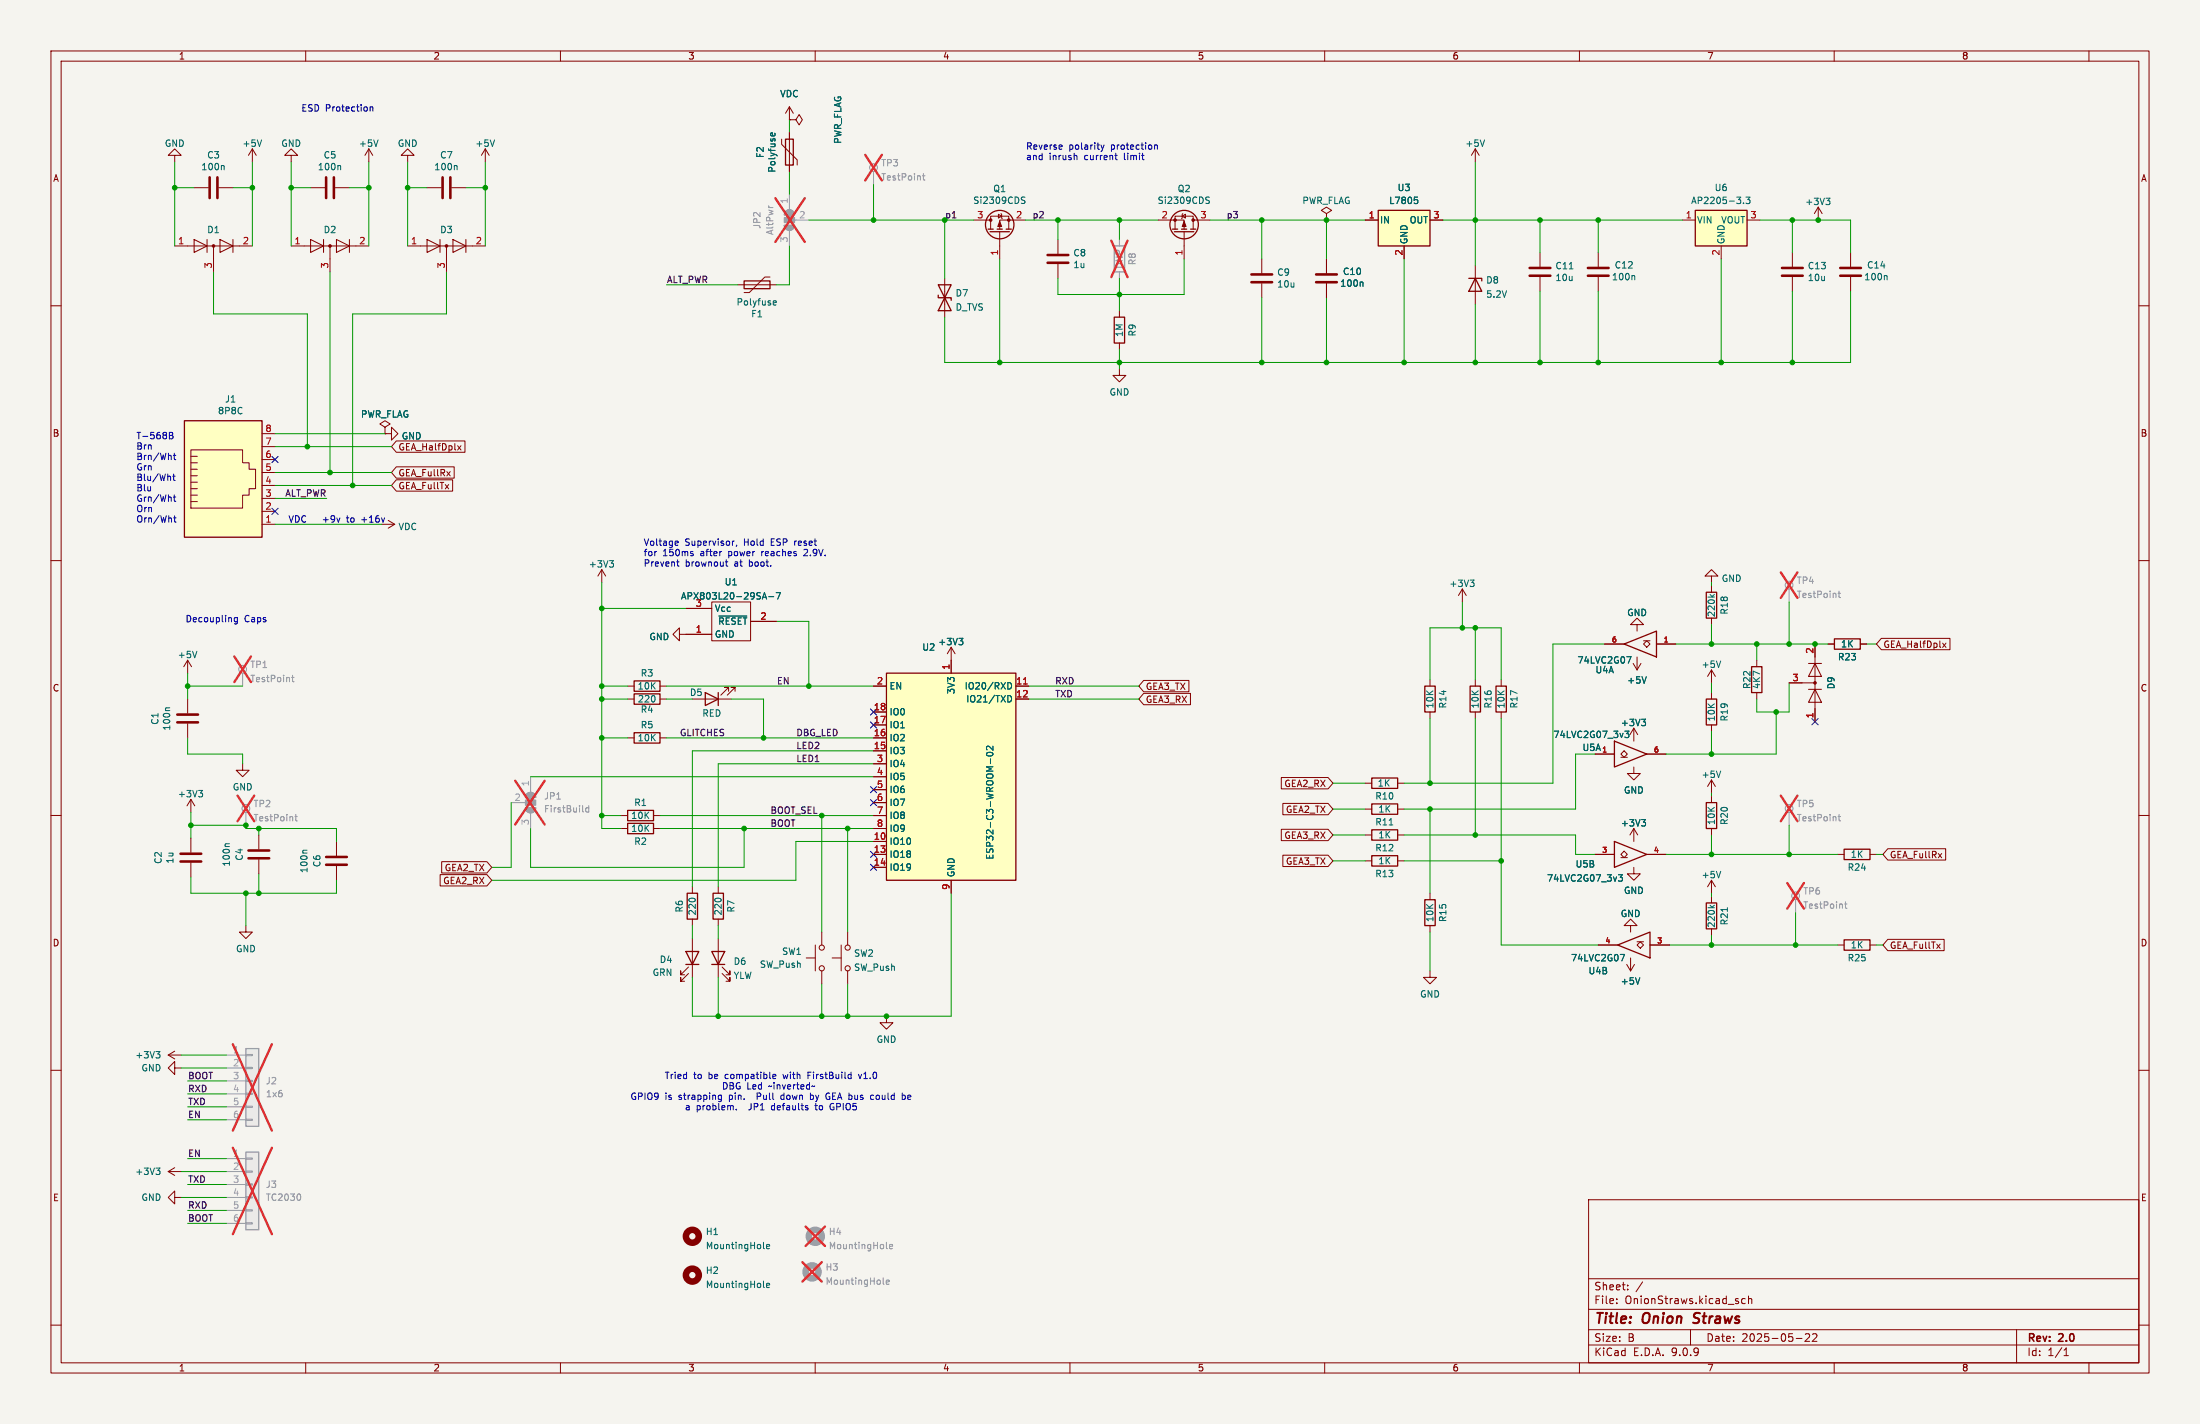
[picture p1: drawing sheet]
<svg xmlns="http://www.w3.org/2000/svg" width="432mm" height="279mm" viewBox="0 0 432 279" stroke-linecap="round" stroke-linejoin="round" font-family="sans-serif">
<path d="M0 0h431.8v279.4h-431.8z" fill="#f5f4ef" stroke="#f5f4ef" stroke-width=".2"/>
<g fill="none" stroke="#840000" stroke-width=".2">
<path d="M10 10h411.8v259.4h-411.8zM12 12h407.8v255.4h-407.8zM60 10v2M110 10v2M160 10v2M210 10v2M260 10v2M310 10v2M360 10v2M410 10v2M34.3 30.5h1.3l-1.3-1.3-1.3 1.3h1.3v1.3M38.1 36.8h2.8"/>
<path d="M42.9 36.8h2.8M49.5 29.2l-.7 1.3M49.5 29.2l.8 1.3M49.5 29.2v2.6M57.1 30.5h1.3l-1.3-1.3-1.2 1.3h1.2v1.3M61 36.8h2.8M65.8 36.8h2.8M72.4 29.2l-.8 1.3M72.4 29.2l.8 1.3M72.4 29.2v2.6M80 30.5h1.3l-1.3-1.3-1.3 1.3h1.3v1.3M83.8 36.8h2.8"/>
<path d="M88.6 36.8h2.8M95.2 29.2l-.7 1.3M95.2 29.2l.8 1.3M95.2 29.2v2.6M34.3 48.3h15.2M38.1 47l2.5 1.3-2.5 1.2zM40.6 47v2.5M41.9 48.3v5M43.2 47l2.5 1.3-2.5 1.2zM45.7 47v2.5M57.1 48.3h15.3M61 47l2.5 1.3-2.5 1.2z"/>
<path d="M63.5 47v2.5M64.8 48.3v5M66 47l2.6 1.3-2.6 1.2zM68.6 47v2.5M80 48.3h15.2M83.8 47l2.6 1.3-2.6 1.2zM86.4 47v2.5M87.6 48.3v5M88.9 47l2.5 1.3-2.5 1.2zM91.4 47v2.5M10 60h2M419.8 60h2"/>
<path d="M75.6 85.1h1.2v-1.3l1.3 1.3-1.3 1.3v-1.3M75.6 83.8l1-.6-1-.6-1.1 .6 1.1 .6v1.3M75.6 85.1h.1M10 110h2M74.9 102.9h2.6M76.2 102.1l1.3 .8M77.5 102.9l-1.3 .7M419.8 110h2M10 160h2M37.5 156.8v2.6M37.5 156.8l-.8 1.3M37.5 156.8l.7 1.3"/>
<path d="M419.8 160h2M37.5 164.5v2.8M37.5 169.3v2.8M50.8 163.8v2.8M50.8 168.7v2.8M66 165.1v2.8M66 169.9v2.8M10 210h2M419.8 210h2M311.8 235.4h108v32h-108zM10 260h2M311.8 256.9h108"/>
<path d="M311.8 250.9h108M317.3 255.6v.2M317.3 254.9v.1M319.5 252.9v.2M319.5 252.2v.1M322.4 251.5l-1.3 1.9M342.5 254.9l-.4-.1-.3 .3 .2 .6h.5M343.2 254.9l.2-.1 .4 .1v.9M343.2 254.3v1.5M419.8 260h2M60 267.4v2M110 267.4v2"/>
<path d="M160 267.4v2M210 267.4v2M260 267.4v2M310 267.4v2M311.8 263.9h108M311.8 260.9h108M331.8 260.9v3M352.5 262.6h1.2M354.3 261.8l.6-.1 .2 .1 .1 .3-.9 1.1h.9M355.8 261.8l.5-.1 .2 .1 .1 .3-.9 1.1h.9M360 267.4v2M395.8 260.9v6.5"/>
<path d="M405.1 266h.9M405.1 264.9l.4-.4v1.5M410 267.4v2"/>
</g>
<path d="M332.3 259.5l.3 .1M332.6 257.8l-.1 .6" fill="none" stroke="#840000" stroke-width=".4"/>
<path d="M43.8 32.5l.2 .2v.6M51.3 27.5l-.4 1.2M66.7 32.5l.2 .2v.6M74.2 27.5l-.4 1.2M89.5 32.5l.2 .2v.6M97.1 27.5l-.5 1.2M39 155.1h.8l-.5 .5M39.5 155.6l.3 .2v.3l-.3 .3M45 165.6h-.6l-.2 .1M60.3 166.8h-.7l-.2 .2" fill="none" stroke="#006464" stroke-width=".2"/>
<g fill="#840000" stroke="#840000" stroke-width=".2">
<circle cx="64.8" cy="48.3" r=".25"/>
<circle cx="87.6" cy="48.3" r=".25"/>
<circle cx="41.9" cy="48.3" r=".25"/>
</g>
<path d="M41.1 34.8v4.1M42.7 34.8v4.1M64 34.8v4.1M65.5 34.8v4.1M86.9 34.8v4.1M88.4 34.8v4.1M35.4 167.5h4.1M35.4 169h4.1M48.8 168.4h4M48.8 166.9h4M64 169.7h4.1M64 168.1h4.1" fill="none" stroke="#840000" stroke-width=".51"/>
<g fill="none" stroke="#9c9b98" stroke-width=".2">
<path d="M48.3 159.4v2.5"/>
<circle cx="48.3" cy="158.6" r=".76"/>
</g>
<path d="M58.1 159.8v1.1l.3 .2M57.9 160.2h.5" fill="none" stroke="#939391" stroke-width=".2"/>
<path d="M46.6 156.1l3.3 5M49.9 156.1l-3.3 5" fill="none" stroke="#e12e31" stroke-width=".46"/>
<path d="M48.3 226.1h2.5v15.2h-2.5z" fill="#ebeae8"/>
<path d="M48.3 226.1h2.5v15.2h-2.5z" fill="none" stroke="#9c9b98" stroke-width=".25"/>
<path d="M44.4 227.3h3.9M44.4 229.9h3.9M44.4 232.4h3.9M44.4 235h3.9M44.4 237.5h3.9M48.3 227.2h1.2v.3h-1.2zM48.3 229.7h1.2v.3h-1.2zM48.3 232.3h1.2v.2h-1.2zM48.3 234.8h1.2v.3h-1.2zM48.3 237.4h1.2v.2h-1.2zM48.3 239.9h1.2v.3h-1.2zM44.4 240h3.9" fill="none" stroke="#9c9b98" stroke-width=".2"/>
<path d="M58.9 234.4l.1 .3-.1 .7" fill="none" stroke="#939391" stroke-width=".2"/>
<path d="M45.7 225.2l7.7 17M53.4 225.2l-7.7 17" fill="none" stroke="#e12e31" stroke-width=".46"/>
<path d="M48.3 205.7h2.5v15.3h-2.5z" fill="#ebeae8"/>
<path d="M218.7 48.3h2v5h-2zM48.3 205.7h2.5v15.3h-2.5z" fill="none" stroke="#9c9b98" stroke-width=".25"/>
<g fill="none" stroke="#9c9b98" stroke-width=".2">
<path d="M154.9 38.1v3M171.4 33.7v2.5M153.9 44.2h2.1a1.02 1.02 0 0 1-1.1 1 1.02 1.02 0 0 1-1-1zM154.2 41.5a1.02 1.02 0 0 1 1.1-.3 1.02 1.02 0 0 1 .7 1h-2.1zM154.9 45.2v3.1M156 43.2h2.7M219.7 47v1.3M219.7 53.3v1.3M47.6 132.1v2.5M351.2 159.4v2.5M352.4 176.5v2.6M44.4 207h3.9"/>
<path d="M44.4 209.6h3.9M44.4 212.1h3.9M44.4 214.6h3.9M44.4 217.2h3.9M44.4 219.7h3.9M48.3 206.9h1.2v.2h-1.2zM48.3 209.4h1.2v.3h-1.2zM48.3 212h1.2v.2h-1.2zM48.3 214.5h1.2v.3h-1.2zM48.3 217h1.2v.3h-1.2zM48.3 219.6h1.2v.2h-1.2z"/>
<circle cx="171.4" cy="32.9" r=".76"/>
<circle cx="47.6" cy="131.3" r=".76"/>
<circle cx="351.2" cy="158.6" r=".76"/>
<circle cx="352.4" cy="175.8" r=".76"/>
</g>
<g fill="none" stroke="#e12e31" stroke-width=".46">
<path d="M152.2 38.9l5.8 8.6M158 38.9l-5.8 8.6M169.8 30.4l3.3 5M173.1 30.4l-3.3 5M218.1 47.2l3.2 7.2M221.3 47.2l-3.2 7.2M46 128.8l3.3 5M49.3 128.8l-3.3 5M349.5 156.1l3.3 5M352.8 156.1l-3.3 5M350.8 173.3l3.3 5M354.1 173.3l-3.3 5"/>
<path d="M45.7 204.9l7.7 16.9M53.4 204.9l-7.7 16.9"/>
</g>
<g fill="none" stroke="#840000" stroke-width=".2">
<path d="M153.4 27.3v1l3.1 3.1v1M154.9 23.5h1.3l.6-1 .7 1-.7 1-.6-1M154.9 23.5h.1M154.9 21l-.7 1.2M154.9 21l.8 1.2M154.9 21v2.5M154.9 26v7.7M144.8 55.9h7.6M151.1 54.4h-1l-3 3h-1.1M185.4 54.6v7.6M191.1 43.2h3.3M194.4 45v-2.6h3.6v2.6"/>
<path d="M196 42l.6 .4-.6 .4zM196.2 45.5v5.3M196.5 41.9l.2 1M201.3 43.2h-5.1v1.8M207.6 47v2.8M207.6 51.8v2.8M227.3 43.2h5.1v1.8M230.6 45v-2.6h3.6v2.6M232 42.4l.7-.4v.8zM232.2 41.9l-.3 1M232.4 45.5v5.3M234.2 43.2h3.3"/>
<path d="M247.6 50.8v2.8M247.6 55.6v2.8M351.8 49.5v2.8M351.8 54.4v2.8M363.2 49.5v2.8M363.2 54.4v2.8M219.7 72.4v1.3h1.3l-1.3 1.2-1.3-1.2h1.3M219.7 61v1.2M219.7 67.3v1.3M134.6 119.4h5.1M139.7 118.1h7.6v7.6h-7.6zM287 115.6l-.7 1.2"/>
<path d="M287 115.6l.8 1.2M287 115.6v2.5M134.6 124.5h5.1M147.3 121.9h5.1M289.6 133.4v1.2M289.6 139.7v1.3M294.6 133.4v1.2M294.6 139.7v1.3M313.1 148h3.8M318.1 148l.7-.7 .6 .7-.6 .6zM318.1 148.6h1.3M320.7 150.5v1.3h1.2l-1.2 1.2-1.3-1.2h1.3"/>
<path d="M323.2 148h3.8M335.9 153v2.6M335.9 156.2v1.3M335.9 153l-.7 1.3M335.9 153l.8 1.3M268 168.9h1.2M274.3 168.9h1.3M280.7 175.3v1.2M313.1 167.6h3.8M318.1 168.3h1.3M318.8 167l.6 .6-.6 .7-.7-.7zM320.7 170.2v1.3h1.2l-1.2 1.2-1.3-1.2h1.3"/>
<path d="M320.7 162.6l-.8 1.2M320.7 162.6l.7 1.2M320.7 162.6v2.5M323.2 167.6h3.8M335.9 162.6v1.2M335.9 172.7v2.6M335.9 175.9v1.3M335.9 172.7l-.7 1.3M335.9 172.7l.8 1.3M360.7 167.6h1.2M367 167.6h1.3M48.3 181.6v1.3h1.2l-1.2 1.3-1.3-1.3h1.3"/>
<path d="M280.7 190.5v1.3h1.2l-1.2 1.2-1.3-1.2h1.3M280.7 181.6v1.3M313.7 185.4h3.8M319.3 189.2l.7 1.3M320 181.6h1.3l-1.3-1.3-1.2 1.3h1.2v1.3M320 188v2.5M320.8 189.2l-.8 1.3M321.3 185.4l.6-.6 .7 .6-.7 .7zM321.3 184.8h1.3M323.8 185.4h3.9M335.9 182.2v1.3M360.7 185.4h1.2"/>
<path d="M367 185.4h1.3"/>
</g>
<g fill="none" stroke="#006464" stroke-width=".2">
<path d="M151.5 26.7l-.2-.2 .2-.4h.1l.1 .6M152.1 26.1v.4l-.2 .2M200.6 39.2l.6 .4-.1 .3h-.5M200.6 38.7h.6M236.8 39.2l.6 .4-.2 .3h-.4M236.8 38.7h.6M151.8 59.7l.1 .2 .4-.1M151.8 59.2l.1-.2 .5 .2v.1l-.6 .1M370.2 54.1l.2 .1v.7M149.6 117.5l.4-1.2 .5 1.2M149.7 117.2h.6M150.9 117.1h1"/>
<path d="M152.3 116.3h.9l-.6 1.2M288.5 113.8h.8l-.4 .5M289.1 114.3l.2 .2v.3l-.2 .3M141.1 120.9h5.5M318.9 143.5h.8l-.4 .4 .3 .2v.5l-.1 .1-.6-.1M337.7 151.3l-.4 1.3M317.7 171.6h.7l-.4 .5 .4 .1v.6l-.2 .1-.5-.1M322.2 160.8h.8l-.5 .5M322.7 161.3l.3 .2v.3l-.3 .3M335.6 177.6l.5 .5M336.5 177.6l-.5 .4M337.7 171l-.4 1.2"/>
<path d="M339 178.1v.7M318 187.3h.9l-.6 1.2M321.9 191.8l-.5 1.3"/>
</g>
<g fill="none" stroke="#840000" stroke-width=".25">
<path d="M154.2 27.3h1.5v5.1h-1.5zM146 55.1h5.1v1.5h-5.1zM184.1 55.9h2.6l-2.6 5.1h2.6zM184.1 57.9v.5h2.6v.5M193.9 45h1M194.3 45.5h3.8M195.7 45h1M197.5 45h1M230.1 45h1M230.5 45.5h3.8M231.9 45h1M233.7 45h1"/>
<path d="M218.7 62.2h2v5.1h-2zM288.5 134.6h2.1v5.1h-2.1zM293.6 134.6h2.1v5.1h-2.1zM316.9 145.4l6.3 2.6-6.3 2.5zM334.9 157.5h2v5.1h-2zM269.2 167.9h5.1v2h-5.1zM279.7 176.5h2v5.1h-2zM316.9 165.1l6.3 2.5-6.3 2.6zM334.9 177.2h2v5h-2zM361.9 166.6h5.1v2.1h-5.1zM317.5 185.4l6.3-2.5v5.1zM361.9 184.4h5.1v2h-5.1z"/>
<circle cx="196.2" cy="44.1" r="2.79"/>
<circle cx="232.4" cy="44.1" r="2.79"/>
</g>
<path d="M181.1 34.5h.4M181.2 34.1v1.1l.3 .1M150.9 40.4v.1M57.2 132.9h.5M57.4 132.5v1.1l.3 .2M360.9 159.8v1.1l.4 .2M360.8 160.2h.5M362 177.4h.5M362.2 176.9v1.1l.3 .2" fill="none" stroke="#939391" stroke-width=".2"/>
<path d="M205.6 50h4.1M205.6 51.6h4.1M245.6 53.8h4.1M245.6 55.4h4.1M349.8 52.6h4M349.8 54.1h4M361.2 52.6h4.1M361.2 54.1h4.1" fill="none" stroke="#840000" stroke-width=".51"/>
<g fill="#840000" stroke="#840000" stroke-width=".2">
<path d="M232.4 43.4l.4 1.1h-.8z"/>
<path d="M196.2 43.4l.4 1.1h-.8z"/>
<circle cx="234.2" cy="43.2" r=".25"/>
<circle cx="230.6" cy="43.2" r=".25"/>
<circle cx="194.4" cy="43.2" r=".25"/>
<circle cx="198" cy="43.2" r=".25"/>
</g>
<g fill="#9c9b98" stroke="#9c9b98" stroke-width=".2">
<path d="M154.4 42.2h1v.5h-1z"/>
<path d="M154.2 41.5a1.02 1.02 0 0 1 1.1-.3 1.02 1.02 0 0 1 .7 1h-2.1z"/>
<path d="M153.9 42.7h2.1v1h-2.1z"/>
<path d="M153.9 44.2h2.1a1.02 1.02 0 0 1-1.1 1 1.02 1.02 0 0 1-1-1z"/>
</g>
<path d="M270.5 41.3h10.2v7h-10.2z" fill="#ffffc2"/>
<path d="M270.5 41.3h10.2v7h-10.2zM124.5 136.1h5v2.1h-5zM124.5 133.6h5v2h-5zM123.2 159h5.1v2h-5.1zM124.5 143.8h5v2h-5zM123.2 161.5h5.1v2.1h-5.1z" fill="none" stroke="#840000" stroke-width=".25"/>
<g fill="none" stroke="#840000" stroke-width=".2">
<path d="M289.6 29.2l-.8 1.3M289.6 29.2l.7 1.3M289.6 29.2v2.6M260.3 41.9l1.1-.6-1.1-.7-1 .7 1 .6v1.3M260.3 43.2h.1M260.3 50.8v2.8M260.3 55.6v2.8M268 43.2h2.5M275.6 48.3v2.5M280.7 43.2h2.5M118.1 111.8l-.8 1.2M118.1 111.8l.8 1.2"/>
<path d="M118.1 111.8v2.5M36.8 129.5l-.7 1.3M36.8 129.5l.8 1.3M36.8 129.5v2.6M123.2 137.2h1.3M123.2 134.6h1.3M129.5 137.2h1.3M129.5 134.6h1.3M123.2 144.8h1.3M129.5 144.8h1.3M121.9 160h1.3M121.9 162.6h1.3"/>
<path d="M128.3 160h1.2M128.3 162.6h1.2M34.3 209.6v-1.3l-1.3 1.3 1.3 1.2v-1.2h1.3"/>
</g>
<path d="M277.6 38.7h.6M277.7 39.2h.3l.3 .2-.1 .4-.5 .1M291.4 27.5l-.4 1.2M267.3 55.3l.2 .2v.7M119.6 110h.8l-.4 .5M120.2 110.5l.2 .2v.3l-.2 .3M38.6 127.8l-.4 1.3" fill="none" stroke="#006464" stroke-width=".2"/>
<path d="M258.3 55.4h4.1M258.3 53.8h4.1" fill="none" stroke="#840000" stroke-width=".51"/>
<path d="M100.3 157.5h2.8M103.1 158.5h2.1a1.02 1.02 0 0 1-1.1 1 1.02 1.02 0 0 1-1-1zM103.4 155.8a1.02 1.02 0 0 1 1.1-.3 1.02 1.02 0 0 1 .7 1h-2.1zM104.1 152.4v3M104.1 159.5v3.1" fill="none" stroke="#9c9b98" stroke-width=".2"/>
<g fill="#9c9b98" stroke="#9c9b98" stroke-width=".2">
<path d="M103.6 156.5h1v.5h-1z"/>
<path d="M103.4 155.8a1.02 1.02 0 0 1 1.1-.3 1.02 1.02 0 0 1 .7 1h-2.1z"/>
<path d="M103.1 157h2.1v1h-2.1z"/>
<path d="M103.1 158.5h2.1a1.02 1.02 0 0 1-1.1 1 1.02 1.02 0 0 1-1-1z"/>
</g>
<path d="M115.6 158.1v1.2M115.6 158.5h-.4l-.2 .2 .1 .6h.5" fill="none" stroke="#939391" stroke-width=".2"/>
<path d="M101.1 153.2l5.8 8.6M106.9 153.2l-5.8 8.6" fill="none" stroke="#e12e31" stroke-width=".46"/>
<path d="M36.2 82.6h15.2v22.8h-15.2z" fill="#ffffc2"/>
<g fill="none" stroke="#840000" stroke-width=".2">
<path d="M37.5 93.3h1.2M37.5 94.6h1.2M37.5 95.9h1.2M37.5 97.2h1.2M37.5 98.4h1.2M37.5 88.3h10.1v2.5h1.3v1.3h1.3v3.8h-1.3v1.3h-1.3v2.5h-10.1zM37.5 92.1h1.2M37.5 89.5h1.2M37.5 90.8h1.2M51.4 85.1h2.6M51.4 87.6h2.6M51.4 90.2h2.6"/>
<path d="M51.4 92.7h2.6M51.4 95.3h2.6M51.4 97.8h2.6M51.4 100.3h2.6M51.4 102.9h2.6M36.8 137.2v2.8M36.8 142v2.8M47.6 149.9v1.2h1.3l-1.3 1.3-1.2-1.3h1.2M33 207l1.3 .8M33 207h2.6M34.3 206.2l-1.3 .8M33 229.9l1.3 .7"/>
<path d="M33 229.9h2.6M34.3 235v-1.3l-1.3 1.3 1.3 1.2v-1.2h1.3M34.3 229.1l-1.3 .8"/>
</g>
<path d="M36.2 82.6h15.2v22.8h-15.2z" fill="none" stroke="#840000" stroke-width=".25"/>
<path d="M34.8 140.2h4.1M34.8 141.7h4.1" fill="none" stroke="#840000" stroke-width=".51"/>
<path d="M33.3 138.9h-.6l-.2 .2M30.6 206.3h.8l-.4 .5M31.2 206.8l.2 .2v.3l-.2 .3M30.6 229.2h.8l-.4 .5M31.2 229.7l.2 .2v.3l-.2 .2" fill="none" stroke="#006464" stroke-width=".2"/>
<path d="M332.7 41.3h10.2v7h-10.2z" fill="#ffffc2"/>
<g fill="none" stroke="#840000" stroke-width=".25">
<path d="M288.3 54.6h2.5v.5M289.6 54.6l1.2 2.6h-2.5zM332.7 41.3h10.2v7h-10.2zM334.9 116.2h2v5.1h-2zM279.7 134.6h2v5.1h-2zM334.9 137.2h2v5h-2zM343.8 130.8h2v5.1h-2zM360 125.3h5.1v2.1h-5.1zM134.9 175.3h2v5h-2zM140 175.3h2v5h-2zM134.6 186.7h2.6l-1.3 2.5zM134.6 189.2h2.6"/>
<path d="M139.7 186.7h2.5l-1.2 2.5zM139.7 189.2h2.5"/>
</g>
<g fill="none" stroke="#840000" stroke-width=".2">
<path d="M289.6 52.1v7.6M302.3 49.5v2.8M302.3 54.4v2.8M313.7 49.5v2.8M313.7 54.4v2.8M330.2 43.2h2.5M337.8 48.3v2.5M342.9 43.2h2.5M356.9 40.6l-.8 1.3M356.9 40.6l.7 1.3M356.9 40.6v2.6M335.9 113h1.3l-1.3-1.2-1.3 1.2h1.3v1.3"/>
<path d="M335.9 114.9v1.3M280.7 133.4v1.2M280.7 139.7v1.3M335.9 121.3v1.3M335.9 131.4v2.6M335.9 135.9v1.3M335.9 131.4l-.7 1.3M335.9 131.4l.8 1.3M344.8 129.5v1.3M344.8 135.9v1.3M351.2 134h5M355 135.3h2.5"/>
<path d="M355 130.2h2.5M356.2 135.3l1.3 2.5h-2.5zM356.2 130.2l1.3 2.5h-2.5zM356.2 126.4v15.2M358.8 126.4h1.2M365.1 126.4h1.3M320.7 142.9l-.8 1.2M320.7 142.9l.7 1.2M320.7 142.9v2.5M335.9 142.2v1.3M135.9 174v1.3M141 174v1.3"/>
<path d="M135.1 191l-1.5 1.5v-.7v.7h.8M135.1 189.7l-1.5 1.6v-.8v.8h.8M135.9 180.3v1.3M135.9 184.2v7.6M141 180.3v1.3M141 184.2v7.6M141.7 191l1.6 1.5v-.7v.7h-.8M141.7 189.7l1.6 1.6v-.8v.8h-.8M158.2 188h1.8M160 185.4v5.1M161.3 182.9v2.5M161.3 190.5v2.5"/>
<path d="M163.3 188h1.8M165.1 185.4v5.1M166.4 182.9v2.5M166.4 190.5v2.5M174 199.4v1.3h1.3l-1.3 1.2-1.3-1.2h1.3"/>
<circle cx="161.3" cy="185.9" r=".51"/>
<circle cx="161.3" cy="190" r=".51"/>
<circle cx="166.4" cy="185.9" r=".51"/>
<circle cx="166.4" cy="190" r=".51"/>
</g>
<g fill="none" stroke="#006464" stroke-width=".2">
<path d="M342.2 39.8v.1M342.7 38.7h.8l-.4 .5 .3 .1v.5l-.2 .1-.5-.1M358.4 38.9h.8l-.5 .5M358.9 39.4l.3 .2v.3l-.3 .3M308 52.8h.7M320.7 54.1l.2 .1v.7M335.6 116.7l.5 .4M336.5 116.7l-.5 .3M337.7 129.7l-.4 1.3M322.2 141.1h.8l-.5 .5M322.7 141.6l.3 .2v.3l-.3 .3M149.8 252.5l.2 .1"/>
<path d="M149.8 244.8l.2 .2M150.5 252.2l.6-.1-.1-.3h-.4l-.1 .2v.6h.5M150.5 244.6l.6-.1-.1-.3h-.4l-.1 .2v.6h.5"/>
</g>
<path d="M300.2 54.1h4.1M300.2 52.6h4.1M311.7 54.1h4M311.7 52.6h4" fill="none" stroke="#840000" stroke-width=".51"/>
<g fill="none" stroke="#9c9b98" stroke-width=".2">
<path d="M351.2 115.6v2.5"/>
<circle cx="351.2" cy="114.8" r=".76"/>
</g>
<path d="M360.8 116.4h.5M360.9 116v1.1l.4 .2M173.3 251.8l.2 .2M173.9 251.6l.7-.1-.1-.3h-.4l-.2 .1 .1 .6h.5M174 244.8l.2 .2M174.6 244.6l.6-.1-.1-.3h-.3l-.2 .2v.6h.5" fill="none" stroke="#939391" stroke-width=".2"/>
<path d="M349.5 112.3l3.3 5M352.8 112.3l-3.3 5M157.5 247.7l3.8 3.8M158.1 240.7l3.8 3.8M161.3 247.7l-3.8 3.8M161.9 240.7l-3.8 3.8" fill="none" stroke="#e12e31" stroke-width=".46"/>
<g fill="none" stroke="#840000" stroke-width="1.3">
<circle cx="135.9" cy="250.2" r="1.27"/>
<circle cx="135.9" cy="242.6" r="1.27"/>
</g>
<g fill="none" stroke="#9c9b98" stroke-width="1.3">
<circle cx="159.4" cy="249.6" r="1.27"/>
<circle cx="160" cy="242.6" r="1.27"/>
</g>
<circle cx="356.2" cy="134" r=".25" fill="#840000" stroke="#840000" stroke-width=".2"/>
<path d="M174 132.1h25.4v40.6h-25.4z" fill="#ffffc2"/>
<path d="M138.4 135.9l2.6 1.3-2.6 1.2zM141 135.9v2.5M174 132.1h25.4v40.6h-25.4zM318.8 126.4l6.3-2.6v5.1zM269.2 157.7h5.1v2.1h-5.1zM269.2 152.7h5.1v2h-5.1zM269.2 162.8h5.1v2h-5.1z" fill="none" stroke="#840000" stroke-width=".25"/>
<g fill="none" stroke="#840000" stroke-width=".2">
<path d="M154.9 23.5h.1M154.9 26v1.3M154.9 32.4v1.3M260.3 50.8v2.8M260.3 55.6v2.8M268 43.2h2.5M275.6 48.3v2.5M280.7 43.2h2.5M75.6 85.1h.1M77.8 86.5h13.5v2.2h-13.5l-1-1.1zM77.8 91.6h11.3v2.2h-11.3l-1-1.1zM77.8 94.1h11v2.3h-11l-1-1.1z"/>
<path d="M89.8 87.5l.7 .8M90.5 87.5l-.7 .8M134.6 119.4h5.1M133.3 124.5v-1.3l-1.2 1.3 1.2 1.2v-1.2h6.4M135.9 137.2h7.6M143 135.6v-.7h-.8h.8l-1.5 1.5M144.3 135.6v-.7h-.8h.8l-1.6 1.5M147.3 121.9h5.1M171.4 134.6h2.6M171.4 139.7h2.6M186.7 127v5.1M186.7 127l-.8 1.3"/>
<path d="M186.7 127l.8 1.3M199.4 134.6h2.5M199.4 137.2h2.5M224.5 133.5h8.9v2.2h-8.9l-1-1.1zM224.5 136h9.2v2.3h-9.2l-1-1.1zM315 126.4h3.8M320.5 130.2l.8 1.2M321.3 122.6h1.3l-1.3-1.3-1.3 1.3h1.3v1.2M321.3 128.9v2.5M322.1 130.2l-.8 1.2M322.6 126.4l.6-.7 .6 .7-.6 .6zM322.6 125.7h1.2"/>
<path d="M325.1 126.4h3.8M351.2 134h2.5M356.2 126.4v2.5M356.2 139.1v2.5M358.8 126.4h1.2M365.1 126.4h1.3M369.3 125.3h13.4v2.2h-13.4l-1-1.1zM381.3 126.2l.6 .8M381.9 126.2l-.6 .8M171.4 142.2h2.6M171.4 144.8h2.6M171.4 147.3h2.6"/>
<path d="M171.4 149.9h2.6M171.4 152.4h2.6M171.4 154.9h2.6M171.4 157.5h2.6M251.5 152.6h9.2l.9 1.1-.9 1.1h-9.2zM251.8 157.6h8.9l.9 1.2-.9 1.1h-8.9zM268 158.8h1.2M268 153.7h1.2M274.3 158.8h1.3M274.3 153.7h1.3M313.1 148h3.8M323.2 148h3.8"/>
<path d="M86.4 171.6h9.2l.9 1.1-.9 1.1h-9.2zM86.7 169.1h8.9l.9 1.1-.9 1.1h-8.9zM171.4 160h2.6M171.4 162.6h2.6M171.4 165.1h2.6M171.4 167.6h2.6M171.4 170.2h2.6M186.7 172.7v2.6M251.5 162.7h9.2l.9 1.1-.9 1.1h-9.2zM251.8 167.8h8.9l.9 1.1-.9 1.1h-8.9zM268 163.8h1.2M274.3 163.8h1.3"/>
<path d="M313.1 167.6h3.8M323.2 167.6h3.8M370.5 166.5h11.4v2.3h-11.4l-.9-1.2zM313.7 185.4h3.8M323.8 185.4h3.9M370.5 184.3h11.1v2.2h-11.1l-.9-1.1z"/>
</g>
<g fill="none" stroke="#006464" stroke-width=".2">
<path d="M151.5 26.7l-.2-.2 .2-.4h.1l.1 .6M152.1 26.1v.4l-.2 .2M277.6 38.7h.6M277.7 39.2h.3l.3 .2-.1 .4-.5 .1M267.3 55.3l.2 .2v.7M149.6 117.5l.4-1.2 .5 1.2M149.7 117.2h.6M150.9 117.1h1M152.3 116.3h.9l-.6 1.2M141.1 120.9h5.5M188.2 125.2h.8l-.4 .5M188.7 125.7l.3 .3v.3l-.3 .2"/>
<path d="M197.8 133.9a.64 .64 0 0 1 .7 .7 .64 .64 0 0 1-.7 .6M197.8 136.5a.64 .64 0 0 1 .7 .6 .64 .64 0 0 1-.7 .6M319.3 128.8h.8l-.5 1.3M323.1 132.8l-.4 1.2M193.7 147.8a.75 .75 0 0 1 1.2 .2 .72 .72 0 0 1-1.3-.1zM194.4 148.9v1M194.9 146.4v.8l-.9-.8-.4 .2 .1 .5M318.9 143.5h.8l-.4 .4 .3 .2v.5l-.1 .1-.6-.1M322.2 141.1h.8l-.5 .5M322.7 141.6l.3 .2v.3l-.3 .3M272.7 161.9h.7M317.7 171.6h.7l-.4 .5 .4 .1v.6l-.2 .1-.5-.1"/>
<path d="M322.2 160.8h.8l-.5 .5M322.7 161.3l.3 .2v.3l-.3 .3M318 187.3h.9l-.6 1.2M321.9 191.8l-.5 1.3"/>
</g>
<path d="M200.9 134.2h.7" fill="none" stroke="#a90000" stroke-width=".2"/>
<g fill="none" stroke="#009600" stroke-width=".2">
<path d="M34.3 36.8h3.8M34.3 31.8v16.5M45.7 36.8h3.8M49.5 31.8v16.5M57.1 36.8h3.9M57.1 31.8v16.5M68.6 36.8h3.8M72.4 31.8v16.5M80 36.8h3.8M80 31.8v16.5M91.4 36.8h3.8M95.2 31.8v16.5"/>
<path d="M154.9 23.5v2.5M154.9 33.7v4.4M171.4 36.2v7M289.6 31.8v20.3M41.9 53.3v8.3h18.4v26M64.8 53.3v39.4M87.6 53.3v8.3h-18.4v33.7M130.8 55.9h14M154.9 48.3v7.6h-2.5M158.7 43.2h32.4M185.4 43.2v11.4M196.2 50.8v20.3"/>
<path d="M201.3 43.2h26M207.6 43.2v3.8M219.7 43.2v3.8M219.7 54.6v6.4M232.4 50.8v7h-24.8v-3.2M237.5 43.2h30.5M247.6 43.2v7.6M247.6 58.4v12.7M260.3 43.2v7.6M260.3 58.4v12.7M275.6 50.8v20.3M283.2 43.2h47"/>
<path d="M289.6 59.7v11.4M302.3 43.2v6.3M302.3 57.2v13.9M313.7 43.2v6.3M313.7 57.2v13.9M337.8 50.8v20.3M345.4 43.2h17.8v6.3M351.8 43.2v6.3M351.8 57.2v13.9M363.2 57.2v13.9h-177.8v-8.9M219.7 68.6v3.8M54 97.8h10.1"/>
<path d="M54 95.3h22.8M54 85.1h21.6M54 92.7h22.8M54 87.6h22.8M54 102.9h20.9M118.1 114.3v48.3h3.8M118.1 119.4h16.5M287 118.1v5.1M335.9 114.3v.6M351.2 118.1v8.3M36.8 134.6h10.8M36.8 132.1v5.1"/>
<path d="M118.1 134.6h5.1M118.1 137.2h5.1M130.8 134.6h40.6M130.8 137.2h5.1M143.5 137.2h6.4v7.6M152.4 121.9h6.3v12.7M201.9 134.6h21.6M201.9 137.2h21.6M280.7 133.4v-10.2h13.9v10.2M289.6 123.2v10.2M315 126.4h-10.2v27.3h-29.2M328.9 126.4h29.9"/>
<path d="M335.9 122.6v3.8M335.9 134v1.9M344.8 126.4v3.1M348.6 139.7v8.3h-21.6M351.2 134v5.7h-6.4v-2.5M366.4 126.4h1.9M36.8 144.8v3.2h10.8v1.9M37.5 159.4v5.1M100.3 157.5v12.7h-3.8M104.1 152.4h67.3M118.1 144.8h5.1M130.8 144.8h40.6"/>
<path d="M171.4 149.9h-30.4v24.1M171.4 147.3h-35.5v26.7M261.6 158.8h6.4M261.6 153.7h6.4M280.7 141v12.7M280.7 158.8v16.5M289.6 141v22.8M294.6 141v44.4h19.1M313.1 148h-3.9v10.8h-33.6M335.9 143.5v4.5M335.9 155.6v.6M37.5 161.9h10.8v.7h17.7v2.5"/>
<path d="M37.5 172.1v3.2h28.5v-2.6M48.3 175.3v6.3M50.8 162.6v1.2M50.8 171.5v3.8M104.1 162.6v7.6h41.9v-7.6M118.1 160h3.8M129.5 162.6h41.9M129.5 160h41.9M161.3 160v22.9M166.4 162.6v20.3M171.4 165.1h-15.2v7.6h-59.7M186.7 175.3v24.1h-50.8v-7.6"/>
<path d="M261.6 163.8h6.4M261.6 168.9h6.4M275.6 163.8h33.6v3.8h3.9M275.6 168.9h19M327 167.6h33.7M335.9 163.8v3.8M335.9 175.3v.6M351.2 161.9v5.7M352.4 179.1v6.3M368.3 167.6h1.3M135.9 181.6v2.6M141 181.6v2.6"/>
<path d="M141 191.8v7.6M161.3 193v6.4M166.4 193v6.4M280.7 182.9v7.6M327.7 185.4h33M335.9 183.5v1.9M368.3 185.4h1.3M35.6 207h8.8M35.6 209.6h8.8M36.8 214.6h7.6M36.8 217.2h7.6M36.8 219.7h7.6"/>
<path d="M36.8 212.1h7.6M35.6 235h8.8M35.6 229.9h8.8M36.8 237.5h7.6M36.8 232.4h7.6M36.8 227.3h7.6M36.8 240h7.6"/>
</g>
<g fill="none" stroke="#000084" stroke-width=".2">
<path d="M53.4 89.6l1.2 1.2M53.4 99.7l1.2 1.2M54.6 89.6l-1.2 1.2M54.6 99.7l-1.2 1.2M170.8 139.1l1.3 1.2M172.1 139.1l-1.3 1.2M170.8 154.3l1.3 1.2M170.8 141.6l1.3 1.2M170.8 156.9l1.3 1.2M172.1 154.3l-1.3 1.2M172.1 141.6l-1.3 1.2M172.1 156.9l-1.3 1.2"/>
<path d="M355.6 141l1.2 1.2M356.8 141l-1.2 1.2M170.8 167l1.3 1.2M170.8 169.6l1.3 1.2M172.1 167l-1.3 1.2M172.1 169.6l-1.3 1.2"/>
</g>
<g fill="none" stroke="#0000c2" stroke-width=".2">
<path d="M72.6 21v.8M72.6 21.1l.5-.1 .1 .8M208.4 28.5l.1 .2-.6 .2M211.2 30.5l.2 .2v.6M216.1 28.4l.3 .9M216.4 29.3l-.3 .4M216.7 28.4l-.3 .9M218.8 30.5h.5M219 31.2l.3 .1M226.6 28.4v.9M226.6 28.6l.5-.1 .1 .8M33.2 84.8h.5l.2 .3-.2 .3 .2 .2 .1 .3-.3 .2h-.5z"/>
<path d="M33.2 85.4h.5M33.4 93.5l.1 .8M33.9 93.4h.5M34 89.3h.5M34 97.5h.5M34.1 93v1.1l.3 .2M34.2 97.1v1.1l.3 .2M34.2 88.9v1.1l.3 .2M34.1 101.6h.5M34.3 101.2v1.1l.3 .2M71 102h1M132.7 106.2h.4v.3l-.6 .1"/>
<path d="M132.8 110.2h.5M133 109.8v1.1l.3 .2M133.1 106.9l-.4 .1M135.9 108.6l.2 .2-.2 .2M135.9 108.2l.1 .1M142.4 110.2h.4M142.5 109.8v1.1l.3 .2M144.1 106.2l-.3 .1M144.6 106.9l-.1 .3M158 107.8l-.2 .1M158.5 108.3l-.8 .7h.8M46.6 121.2v1l-.3 .2h-.3"/>
<path d="M46.6 121.2h-.4l-.2 .2 .1 .6h.5M141 215.6l.2 .1h.4M141.6 214.9v1l-.3 .3-.3-.1M141.6 214.9h-.4l-.2 .1M144.5 217.7v.1M148.6 214.5v1.2M148.6 215.1h.5M151.7 211.2l.6-.1-.1-.2-.3-.1-.2 .2v.6h.5M153.7 214.9h-.3l-.1 .2v.5l.4 .1M158.6 211h.4M159.1 214.9h.3l.2 .1M159.1 214.5v1.2"/>
<path d="M159.2 210.4h-.6v1.2M159.6 215.6l-.2 .1h-.3M159.9 213.1h.1M160.1 216.5l.1 1.2M162.5 214.5h.3M162.6 215.2h.3M162.9 215.6l-.4 .1M163.1 216.6a.72 .72 0 0 0 .2 1.2M168.5 210.8l.3 .8 .3-.8M171.3 214.9h.2M171.5 215.7h-.2M172 215v.6"/>
<path d="M177.2 214.9h.4l.1 .2-.1 .5-.4 .1M178.6 214.9l-.4 .2v.6h.4M178.8 215.2l-.6 .1"/>
</g>
<g fill="#009600" stroke="#009600" stroke-width=".2">
<circle cx="351.2" cy="126.4" r=".46"/>
<circle cx="356.2" cy="126.4" r=".46"/>
<circle cx="344.8" cy="126.4" r=".46"/>
<circle cx="335.9" cy="126.4" r=".46"/>
<circle cx="348.6" cy="139.7" r=".46"/>
<circle cx="174" cy="199.4" r=".46"/>
<circle cx="166.4" cy="199.4" r=".46"/>
<circle cx="161.3" cy="199.4" r=".46"/>
<circle cx="141" cy="199.4" r=".46"/>
<circle cx="289.6" cy="123.2" r=".46"/>
<circle cx="287" cy="123.2" r=".46"/>
<circle cx="280.7" cy="153.7" r=".46"/>
<circle cx="280.7" cy="158.8" r=".46"/>
<circle cx="335.9" cy="167.6" r=".46"/>
<circle cx="335.9" cy="185.4" r=".46"/>
<circle cx="351.2" cy="167.6" r=".46"/>
<circle cx="352.4" cy="185.4" r=".46"/>
<circle cx="335.9" cy="148" r=".46"/>
<circle cx="294.6" cy="168.9" r=".46"/>
<circle cx="289.6" cy="163.8" r=".46"/>
<circle cx="60.3" cy="87.6" r=".46"/>
<circle cx="72.4" cy="36.8" r=".46"/>
<circle cx="80" cy="36.8" r=".46"/>
<circle cx="64.8" cy="92.7" r=".46"/>
<circle cx="95.2" cy="36.8" r=".46"/>
<circle cx="57.1" cy="36.8" r=".46"/>
<circle cx="118.1" cy="119.4" r=".46"/>
<circle cx="118.1" cy="144.8" r=".46"/>
<circle cx="118.1" cy="137.2" r=".46"/>
<circle cx="118.1" cy="134.6" r=".46"/>
<circle cx="48.3" cy="161.9" r=".46"/>
<circle cx="50.8" cy="162.6" r=".46"/>
<circle cx="37.5" cy="161.9" r=".46"/>
<circle cx="50.8" cy="175.3" r=".46"/>
<circle cx="36.8" cy="134.6" r=".46"/>
<circle cx="149.9" cy="144.8" r=".46"/>
<circle cx="158.7" cy="134.6" r=".46"/>
<circle cx="161.3" cy="160" r=".46"/>
<circle cx="166.4" cy="162.6" r=".46"/>
<circle cx="118.1" cy="160" r=".46"/>
<circle cx="146" cy="162.6" r=".46"/>
<circle cx="34.3" cy="36.8" r=".46"/>
<circle cx="49.5" cy="36.8" r=".46"/>
<circle cx="69.2" cy="95.3" r=".46"/>
<circle cx="48.3" cy="175.3" r=".46"/>
<circle cx="351.8" cy="43.2" r=".46"/>
<circle cx="302.3" cy="43.2" r=".46"/>
<circle cx="313.7" cy="43.2" r=".46"/>
<circle cx="351.8" cy="71.1" r=".46"/>
<circle cx="337.8" cy="71.1" r=".46"/>
<circle cx="356.9" cy="43.2" r=".46"/>
<circle cx="302.3" cy="71.1" r=".46"/>
<circle cx="313.7" cy="71.1" r=".46"/>
<circle cx="171.4" cy="43.2" r=".46"/>
<circle cx="207.6" cy="43.2" r=".46"/>
<circle cx="219.7" cy="43.2" r=".46"/>
<circle cx="219.7" cy="57.8" r=".46"/>
<circle cx="196.2" cy="71.1" r=".46"/>
<circle cx="219.7" cy="71.1" r=".46"/>
<circle cx="247.6" cy="71.1" r=".46"/>
<circle cx="289.6" cy="43.2" r=".46"/>
<circle cx="289.6" cy="71.1" r=".46"/>
<circle cx="260.3" cy="71.1" r=".46"/>
<circle cx="275.6" cy="71.1" r=".46"/>
<circle cx="260.3" cy="43.2" r=".46"/>
<circle cx="247.6" cy="43.2" r=".46"/>
</g>
<g font-size="2.8" fill="#840000">
<text x="312.8" y="260.3">Title:</text>
<text x="322.5" y="260.3">Onion</text>
<text x="333.3" y="260.3">Straws</text>
</g>
<g font-size="2.1" fill="#840000">
<text x="312.8" y="256.1">File:</text>
<text x="312.8" y="253.4">Sheet:</text>
<text x="318.9" y="256.1">OnionStraws.kicad_sch</text>
<text x="312.8" y="263.5">Size:</text>
<text x="319.5" y="263.5">B</text>
<text x="334.8" y="263.5">Date:</text>
<text x="341.8" y="263.5">2025-05-22</text>
<text x="397.8" y="263.7">Rev:</text>
<text x="404.2" y="263.7">2.0</text>
<text x="312.8" y="266.3">KiCad</text>
<text x="320.5" y="266.3">E.D.A.</text>
<text x="328.1" y="266.3">9.0.9</text>
<text x="397.8" y="266.3">Id:</text>
<text x="401.9" y="266.3">1/1</text>
</g>
<g font-size="1.8" fill="#840000">
<text x="35" y="11.9">1</text>
<text x="85" y="11.9">2</text>
<text x="135" y="11.9">3</text>
<text x="185" y="11.9">4</text>
<text x="235" y="11.9">5</text>
<text x="285" y="11.9">6</text>
<text x="335" y="11.9">7</text>
<text x="385" y="11.9">8</text>
<text x="10.3" y="35.9">A</text>
<text x="420.1" y="35.9">A</text>
<text x="10.3" y="85.9">B</text>
<text x="78.1" y="88.6">GEA_HalfDplx</text>
<text x="420.1" y="85.9">B</text>
<text x="78.1" y="93.7">GEA_FullRx</text>
<text x="78.1" y="96.2">GEA_FullTx</text>
<text x="369.6" y="127.3">GEA_HalfDplx</text>
<text x="10.3" y="135.9">C</text>
<text x="224.8" y="135.6">GEA3_TX</text>
<text x="420.1" y="135.9">C</text>
<text x="224.8" y="138.1">GEA3_RX</text>
<text x="252" y="154.6">GEA2_RX</text>
<text x="252.3" y="159.7">GEA2_TX</text>
<text x="252" y="164.8">GEA3_RX</text>
<text x="86.9" y="173.7">GEA2_RX</text>
<text x="87.2" y="171.1">GEA2_TX</text>
<text x="252.3" y="169.9">GEA3_TX</text>
<text x="370.8" y="168.6">GEA_FullRx</text>
<text x="10.3" y="185.9">D</text>
<text x="420.1" y="185.9">D</text>
<text x="370.8" y="186.4">GEA_FullTx</text>
<text x="10.3" y="235.9">E</text>
<text x="420.1" y="235.9">E</text>
<text x="35" y="269.3">1</text>
<text x="85" y="269.3">2</text>
<text x="135" y="269.3">3</text>
<text x="185" y="269.3">4</text>
<text x="235" y="269.3">5</text>
<text x="285" y="269.3">6</text>
<text x="335" y="269.3">7</text>
<text x="385" y="269.3">8</text>
</g>
<g font-size="1.8" fill="#0000c2">
<text x="59.1" y="22">ESD Protection</text>
<text x="201.3" y="29.5">Reverse</text>
<text x="209.8" y="29.5">polarity</text>
<text x="218.2" y="29.5">protection</text>
<text x="201.3" y="31.5">and</text>
<text x="205.9" y="31.5">inrush</text>
<text x="212.9" y="31.5">current</text>
<text x="220.9" y="31.5">limit</text>
<text x="26.7" y="86.3">T-568B</text>
<text x="26.7" y="88.3">Brn</text>
<text x="26.7" y="90.4">Brn/Wht</text>
<text x="26.7" y="92.4">Grn</text>
<text x="26.7" y="94.4">Blu/Wht</text>
<text x="26.7" y="96.5">Blu</text>
<text x="26.7" y="98.5">Grn/Wht</text>
<text x="26.7" y="100.6">Orn</text>
<text x="26.7" y="102.6">Orn/Wht</text>
<text x="56.5" y="102.6">VDC</text>
<text x="63.7" y="102.6">+9v</text>
<text x="68.6" y="102.6">to</text>
<text x="71.6" y="102.6">+16v</text>
<text x="126.2" y="107.2">Voltage</text>
<text x="134.4" y="107.2">Supervisor,</text>
<text x="146.1" y="107.2">Hold</text>
<text x="151.6" y="107.2">ESP</text>
<text x="156.4" y="107.2">reset</text>
<text x="126.2" y="109.2">for</text>
<text x="126.2" y="111.3">Prevent</text>
<text x="130.1" y="109.2">150ms</text>
<text x="134.5" y="111.3">brownout</text>
<text x="137.6" y="109.2">after</text>
<text x="143.2" y="109.2">power</text>
<text x="144.2" y="111.3">at</text>
<text x="147.3" y="111.3">boot.</text>
<text x="149.9" y="109.2">reaches</text>
<text x="158.5" y="109.2">2.9V.</text>
<text x="36.3" y="122.2">Decoupling</text>
<text x="48" y="122.2">Caps</text>
<text x="130.4" y="211.9">Tried</text>
<text x="136.1" y="211.9">to</text>
<text x="139.2" y="211.9">be</text>
<text x="141.6" y="214">DBG Led</text>
<text x="142.6" y="211.9">compatible</text>
<text x="151" y="214">~inverted~</text>
<text x="154.2" y="211.9">with</text>
<text x="159.2" y="211.9">FirstBuild</text>
<text x="169.4" y="211.9">v1.0</text>
<text x="123.6" y="216">GPIO9</text>
<text x="130.5" y="216">is</text>
<text x="133.3" y="216">strapping</text>
<text x="134.3" y="218.1">a</text>
<text x="136.6" y="218.1">problem.</text>
<text x="143.4" y="216">pin.</text>
<text x="147.3" y="218.1">JP1</text>
<text x="149.2" y="216">Pull</text>
<text x="151.9" y="218.1">defaults</text>
<text x="154.1" y="216">down</text>
<text x="160.1" y="216">by</text>
<text x="160.7" y="218.1">to</text>
<text x="163.4" y="216">GEA bus</text>
<text x="163.8" y="218.1">GPIO5</text>
<text x="172.5" y="216">could</text>
<text x="178.9" y="216">be</text>
</g>
<g font-size="1.8" fill="#006464">
<text x="153" y="19.3">VDC</text>
<text x="32.3" y="29">GND</text>
<text x="47.5" y="29">+5V</text>
<text x="55.1" y="29">GND</text>
<text x="70.4" y="29">+5V</text>
<text x="78" y="29">GND</text>
<text x="93.2" y="29">+5V</text>
<text x="165.3" y="28.3" transform="rotate(-90 165.3 28.3)">PWR_FLAG</text>
<text x="287.5" y="29">+5V</text>
<text x="39.4" y="33.6">100n</text>
<text x="40.6" y="31.3">C3</text>
<text x="62.3" y="33.6">100n</text>
<text x="63.4" y="31.3">C5</text>
<text x="85.1" y="33.6">100n</text>
<text x="86.3" y="31.3">C7</text>
<text x="150.1" y="31.1" transform="rotate(-90 150.1 31.1)">F2</text>
<text x="152.4" y="34" transform="rotate(-90 152.4 34)">Polyfuse</text>
<text x="190.9" y="40.2">Si2309CDS</text>
<text x="194.8" y="37.9">Q1</text>
<text x="227.1" y="40.2">Si2309CDS</text>
<text x="231" y="37.9">Q2</text>
<text x="255.5" y="40.2">PWR_FLAG</text>
<text x="272.6" y="40.2">L7805</text>
<text x="274.2" y="37.7">U3</text>
<text x="331.8" y="40.2">AP2205-3.3</text>
<text x="336.4" y="37.7">U6</text>
<text x="354.2" y="40.4">+3V3</text>
<text x="40.6" y="45.9">D1</text>
<text x="63.4" y="45.9">D2</text>
<text x="86.3" y="45.9">D3</text>
<text x="270.8" y="44">IN</text>
<text x="276.6" y="44">OUT</text>
<text x="333" y="44">VIN</text>
<text x="337.7" y="44">VOUT</text>
<text x="210.6" y="50.5">C8</text>
<text x="210.6" y="52.8">1u</text>
<text x="276.5" y="48" transform="rotate(-90 276.5 48)">GND</text>
<text x="305.2" y="53">C11</text>
<text x="316.8" y="52.9">C12</text>
<text x="338.7" y="48" transform="rotate(-90 338.7 48)">GND</text>
<text x="354.7" y="53">C13</text>
<text x="366.4" y="52.9">C14</text>
<text x="187.5" y="58.4">D7</text>
<text x="250.6" y="54.3">C9</text>
<text x="250.6" y="56.6">10u</text>
<text x="262.9" y="56.5">100n</text>
<text x="263.5" y="54.2">C10</text>
<text x="291.6" y="55.8">D8</text>
<text x="291.6" y="58.6">5.2V</text>
<text x="305.2" y="55.3">10u</text>
<text x="316.3" y="55.2">100n</text>
<text x="354.7" y="55.3">10u</text>
<text x="365.8" y="55.2">100n</text>
<text x="144.5" y="60.1">Polyfuse</text>
<text x="147.3" y="62.5">F1</text>
<text x="187.5" y="61.2">D_TVS</text>
<text x="220.6" y="66.2" transform="rotate(-90 220.6 66.2)">1M</text>
<text x="223.1" y="66.1" transform="rotate(-90 223.1 66.1)">R9</text>
<text x="217.7" y="77.8">GND</text>
<text x="42.7" y="81.5">8P8C</text>
<text x="44.1" y="79.2">J1</text>
<text x="70.7" y="82.1">PWR_FLAG</text>
<text x="78.7" y="86.4">GND</text>
<text x="78.1" y="104.2">VDC</text>
<text x="115.5" y="111.6">+3V3</text>
<text x="133.6" y="117.8">APX803L20-29SA-7</text>
<text x="142.1" y="115.1">U1</text>
<text x="284.4" y="115.4">+3V3</text>
<text x="337.8" y="114.4">GND</text>
<text x="127.4" y="125.8">GND</text>
<text x="140.2" y="120.2">Vcc</text>
<text x="140.2" y="125.3">GND</text>
<text x="140.9" y="122.8">~{RESET}</text>
<text x="319.3" y="121.1">GND</text>
<text x="336.8" y="121.2" transform="rotate(-90 336.8 121.2)">220k</text>
<text x="339.3" y="120.7" transform="rotate(-90 339.3 120.7)">R18</text>
<text x="34.8" y="129.3">+5V</text>
<text x="180.9" y="127.9">U2</text>
<text x="184" y="126.8">+3V3</text>
<text x="309.5" y="130.4">74LVC2G07</text>
<text x="333.9" y="131.2">+5V</text>
<text x="360.6" y="129.8">R23</text>
<text x="361.2" y="127.2">1K</text>
<text x="125.1" y="135.5">10K</text>
<text x="125.7" y="132.9">R3</text>
<text x="135.3" y="136.8">D5</text>
<text x="174.5" y="135.5">EN</text>
<text x="187.6" y="136.3" transform="rotate(-90 187.6 136.3)">3V3</text>
<text x="189.2" y="135.5">IO20/RXD</text>
<text x="313" y="132.3">U4A</text>
<text x="319.3" y="134.3">+5V</text>
<text x="343.8" y="135.3" transform="rotate(-90 343.8 135.3)">R22</text>
<text x="345.7" y="135.3" transform="rotate(-90 345.7 135.3)">4K7</text>
<text x="360.3" y="135.3" transform="rotate(-90 360.3 135.3)">D9</text>
<text x="31.3" y="142.3" transform="rotate(-90 31.3 142.3)">C1</text>
<text x="33.6" y="143.5" transform="rotate(-90 33.6 143.5)">100n</text>
<text x="125.1" y="138">220</text>
<text x="125.7" y="140.1">R4</text>
<text x="125.7" y="143.1">R5</text>
<text x="137.8" y="140.8">RED</text>
<text x="174.5" y="140.6">IO0</text>
<text x="174.5" y="143.1">IO1</text>
<text x="189.5" y="138">IO21/TXD</text>
<text x="281.5" y="139.1" transform="rotate(-90 281.5 139.1)">10K</text>
<text x="284.1" y="139.1" transform="rotate(-90 284.1 139.1)">R14</text>
<text x="290.4" y="139.1" transform="rotate(-90 290.4 139.1)">10K</text>
<text x="293" y="139.1" transform="rotate(-90 293 139.1)">R16</text>
<text x="295.5" y="139.1" transform="rotate(-90 295.5 139.1)">10K</text>
<text x="298" y="139.1" transform="rotate(-90 298 139.1)">R17</text>
<text x="318" y="142.7">+3V3</text>
<text x="336.8" y="141.6" transform="rotate(-90 336.8 141.6)">10K</text>
<text x="339.3" y="141.6" transform="rotate(-90 339.3 141.6)">R19</text>
<text x="125.1" y="145.6">10K</text>
<text x="174.5" y="145.6">IO2</text>
<text x="174.5" y="148.2">IO3</text>
<text x="304.8" y="145">74LVC2G07_3v3</text>
<text x="310.5" y="147.5">U5A</text>
<text x="45.6" y="155.3">GND</text>
<text x="174.5" y="150.7">IO4</text>
<text x="174.5" y="153.3">IO5</text>
<text x="174.5" y="155.8">IO6</text>
<text x="270.3" y="154.5">1K</text>
<text x="318.6" y="155.9">GND</text>
<text x="333.9" y="152.8">+5V</text>
<text x="34.8" y="156.6">+3V3</text>
<text x="123.8" y="160.9">10K</text>
<text x="124.4" y="158.3">R1</text>
<text x="174.5" y="158.3">IO7</text>
<text x="174.5" y="160.9">IO8</text>
<text x="269.8" y="157.1">R10</text>
<text x="270.4" y="159.6">1K</text>
<text x="336.8" y="162" transform="rotate(-90 336.8 162)">10K</text>
<text x="339.3" y="162" transform="rotate(-90 339.3 162)">R20</text>
<text x="123.8" y="163.4">10K</text>
<text x="124.4" y="166">R2</text>
<text x="174.5" y="163.4">IO9</text>
<text x="174.5" y="166">IO10</text>
<text x="269.8" y="162.2">R11</text>
<text x="269.8" y="167.2">R12</text>
<text x="270.4" y="164.7">1K</text>
<text x="318" y="162.4">+3V3</text>
<text x="31.9" y="169.6" transform="rotate(-90 31.9 169.6)">C2</text>
<text x="34.2" y="169.6" transform="rotate(-90 34.2 169.6)">1u</text>
<text x="45.3" y="170.1" transform="rotate(-90 45.3 170.1)">100n</text>
<text x="47.9" y="169" transform="rotate(-90 47.9 169)">C4</text>
<text x="60.6" y="171.4" transform="rotate(-90 60.6 171.4)">100n</text>
<text x="63.1" y="170.3" transform="rotate(-90 63.1 170.3)">C6</text>
<text x="174.5" y="168.5">IO18</text>
<text x="174.5" y="171">IO19</text>
<text x="187.6" y="172.2" transform="rotate(-90 187.6 172.2)">GND</text>
<text x="195.2" y="168.8" transform="rotate(-90 195.2 168.8)">ESP32-C3-WROOM-02</text>
<text x="269.8" y="172.3">R13</text>
<text x="270.4" y="169.8">1K</text>
<text x="303.5" y="173.2">74LVC2G07_3v3</text>
<text x="309.1" y="170.4">U5B</text>
<text x="333.9" y="172.5">+5V</text>
<text x="362.5" y="171">R24</text>
<text x="363.1" y="168.5">1K</text>
<text x="134.2" y="179.1" transform="rotate(-90 134.2 179.1)">R6</text>
<text x="136.8" y="179.7" transform="rotate(-90 136.8 179.7)">220</text>
<text x="141.8" y="179.7" transform="rotate(-90 141.8 179.7)">220</text>
<text x="144.4" y="179.1" transform="rotate(-90 144.4 179.1)">R7</text>
<text x="318.6" y="175.6">GND</text>
<text x="281.5" y="181" transform="rotate(-90 281.5 181)">10K</text>
<text x="284.1" y="181" transform="rotate(-90 284.1 181)">R15</text>
<text x="318" y="180.1">GND</text>
<text x="336.8" y="182.1" transform="rotate(-90 336.8 182.1)">220k</text>
<text x="339.3" y="181.7" transform="rotate(-90 339.3 181.7)">R21</text>
<text x="46.2" y="187">GND</text>
<text x="128" y="191.7">GRN</text>
<text x="129.4" y="189.1">D4</text>
<text x="143.9" y="189.5">D6</text>
<text x="149" y="190.1">SW_Push</text>
<text x="153.4" y="187.6">SW1</text>
<text x="167.5" y="187.9">SW2</text>
<text x="167.5" y="190.7">SW_Push</text>
<text x="308.2" y="188.8">74LVC2G07</text>
<text x="311.7" y="191.4">U4B</text>
<text x="362.5" y="188.8">R25</text>
<text x="363.1" y="186.3">1K</text>
<text x="143.9" y="192.3">YLW</text>
<text x="278.6" y="195.9">GND</text>
<text x="318" y="193.4">+5V</text>
<text x="26.5" y="207.9">+3V3</text>
<text x="172" y="204.8">GND</text>
<text x="27.7" y="210.4">GND</text>
<text x="26.5" y="230.7">+3V3</text>
<text x="27.7" y="235.8">GND</text>
<text x="138.4" y="242.5">H1</text>
<text x="138.4" y="245.3">MountingHole</text>
<text x="138.4" y="250.1">H2</text>
<text x="138.4" y="252.9">MountingHole</text>
</g>
<g font-size="1.8" fill="#939391">
<text x="172.9" y="32.8">TP3</text>
<text x="172.9" y="35.6">TestPoint</text>
<text x="149.5" y="45" transform="rotate(-90 149.5 45)">JP2</text>
<text x="152" y="46.2" transform="rotate(-90 152 46.2)">AltPwr</text>
<text x="220.6" y="52.8" transform="rotate(-90 220.6 52.8)">DNP</text>
<text x="223.1" y="52.1" transform="rotate(-90 223.1 52.1)">R8</text>
<text x="352.6" y="114.8">TP4</text>
<text x="352.6" y="117.5">TestPoint</text>
<text x="49" y="131.3">TP1</text>
<text x="49" y="134">TestPoint</text>
<text x="49.7" y="158.6">TP2</text>
<text x="49.7" y="161.4">TestPoint</text>
<text x="106.7" y="157.1">JP1</text>
<text x="106.7" y="159.6">FirstBuild</text>
<text x="352.6" y="158.6">TP5</text>
<text x="352.6" y="161.4">TestPoint</text>
<text x="353.8" y="175.7">TP6</text>
<text x="353.8" y="178.5">TestPoint</text>
<text x="52.1" y="213">J2</text>
<text x="52.1" y="215.5">1x6</text>
<text x="52.1" y="233.3">J3</text>
<text x="52.1" y="235.8">TC2030</text>
<text x="162.6" y="242.5">H4</text>
<text x="162.6" y="245.3">MountingHole</text>
<text x="161.9" y="249.5">H3</text>
<text x="161.9" y="252.3">MountingHole</text>
</g>
<g font-size="1.8" fill="#a5a4a2">
<text x="154.7" y="40.1" transform="rotate(-90 154.7 40.1)">1</text>
<text x="154.7" y="47.7" transform="rotate(-90 154.7 47.7)">3</text>
<text x="156.8" y="42.9">2</text>
<text x="103.9" y="154.4" transform="rotate(-90 103.9 154.4)">1</text>
<text x="100.9" y="157.2">2</text>
<text x="103.9" y="162" transform="rotate(-90 103.9 162)">3</text>
<text x="45.6" y="206.8">1</text>
<text x="45.6" y="209.3">2</text>
<text x="45.6" y="211.8">3</text>
<text x="45.6" y="214.4">4</text>
<text x="45.6" y="216.9">5</text>
<text x="45.6" y="219.5">6</text>
<text x="45.6" y="227.1">1</text>
<text x="45.6" y="229.6">2</text>
<text x="45.6" y="232.2">3</text>
<text x="45.6" y="234.7">4</text>
<text x="45.6" y="237.2">5</text>
<text x="45.6" y="239.8">6</text>
</g>
<text font-size="1.8" fill="#009600" x="185.4" y="42.9">p1</text>
<g font-size="1.8" fill="#a90000">
<text x="191.7" y="42.9">3</text>
<text x="199.3" y="42.9">2</text>
<text x="227.9" y="42.9">2</text>
<text x="235.5" y="42.9">3</text>
<text x="268.5" y="42.9">1</text>
<text x="281.2" y="42.9">3</text>
<text x="330.8" y="42.9">1</text>
<text x="343.5" y="42.9">3</text>
<text x="34.9" y="48">1</text>
<text x="41.7" y="52.8" transform="rotate(-90 41.7 52.8)">3</text>
<text x="47.6" y="48">2</text>
<text x="57.7" y="48">1</text>
<text x="64.5" y="52.8" transform="rotate(-90 64.5 52.8)">3</text>
<text x="70.4" y="48">2</text>
<text x="80.6" y="48">1</text>
<text x="87.4" y="52.8" transform="rotate(-90 87.4 52.8)">3</text>
<text x="93.3" y="48">2</text>
<text x="196" y="50.2" transform="rotate(-90 196 50.2)">1</text>
<text x="232.2" y="50.2" transform="rotate(-90 232.2 50.2)">1</text>
<text x="275.3" y="50.2" transform="rotate(-90 275.3 50.2)">2</text>
<text x="337.6" y="50.2" transform="rotate(-90 337.6 50.2)">2</text>
<text x="52" y="84.8">8</text>
<text x="52" y="87.4">7</text>
<text x="52" y="89.9">6</text>
<text x="52" y="92.5">5</text>
<text x="52" y="95">4</text>
<text x="52" y="97.5">3</text>
<text x="52" y="100.1">2</text>
<text x="52" y="102.6">1</text>
<text x="136.5" y="119.1">3</text>
<text x="136.5" y="124.2">1</text>
<text x="149.2" y="121.7">2</text>
<text x="186.4" y="131.5" transform="rotate(-90 186.4 131.5)">1</text>
<text x="356" y="128.3" transform="rotate(-90 356 128.3)">2</text>
<text x="172" y="134.4">2</text>
<text x="199.3" y="134.4">11</text>
<text x="199.3" y="136.9">12</text>
<text x="351.7" y="133.7">3</text>
<text x="171.4" y="139.4">18</text>
<text x="171.4" y="142">17</text>
<text x="356" y="141" transform="rotate(-90 356 141)">1</text>
<text x="171.4" y="144.5">16</text>
<text x="171.4" y="147.1">15</text>
<text x="172" y="149.6">3</text>
<text x="172" y="152.1">4</text>
<text x="172" y="154.7">5</text>
<text x="172" y="157.2">6</text>
<text x="172" y="159.8">7</text>
<text x="171.4" y="164.8">10</text>
<text x="171.4" y="167.4">13</text>
<text x="172" y="162.3">8</text>
<text x="171.4" y="169.9">14</text>
<text x="186.4" y="174.7" transform="rotate(-90 186.4 174.7)">9</text>
</g>
<g font-size="1.8" fill="#0f0f0f">
<text x="202.6" y="42.9">p2</text>
<text x="240.7" y="42.9">p3</text>
<text x="130.8" y="55.6">ALT_PWR</text>
<text x="55.9" y="97.5">ALT_PWR</text>
<text x="152.4" y="134.4">EN</text>
<text x="207" y="134.4">RXD</text>
<text x="207" y="136.9">TXD</text>
<text x="133.3" y="144.5">GLITCHES</text>
<text x="156.2" y="144.5">DBG_LED</text>
<text x="156.2" y="147.1">LED2</text>
<text x="156.2" y="149.6">LED1</text>
<text x="151.1" y="159.8">BOOT_SEL</text>
<text x="151.1" y="162.3">BOOT</text>
<text x="36.8" y="211.8">BOOT</text>
<text x="36.8" y="214.4">RXD</text>
<text x="36.8" y="219.4">EN</text>
<text x="36.8" y="216.9">TXD</text>
<text x="36.8" y="227.1">EN</text>
<text x="36.8" y="232.1">TXD</text>
<text x="36.8" y="237.2">RXD</text>
<text x="36.8" y="239.8">BOOT</text>
</g>
<g font-size="1.4" fill="#a90000">
<text x="316.3" y="126.1">6</text>
<text x="326.4" y="126.1">1</text>
<text x="314.3" y="147.7">1</text>
<text x="324.5" y="147.7">6</text>
<text x="314.3" y="167.4">3</text>
<text x="324.5" y="167.4">4</text>
<text x="315" y="185.2">4</text>
<text x="325.1" y="185.2">3</text>
</g>
</svg>
